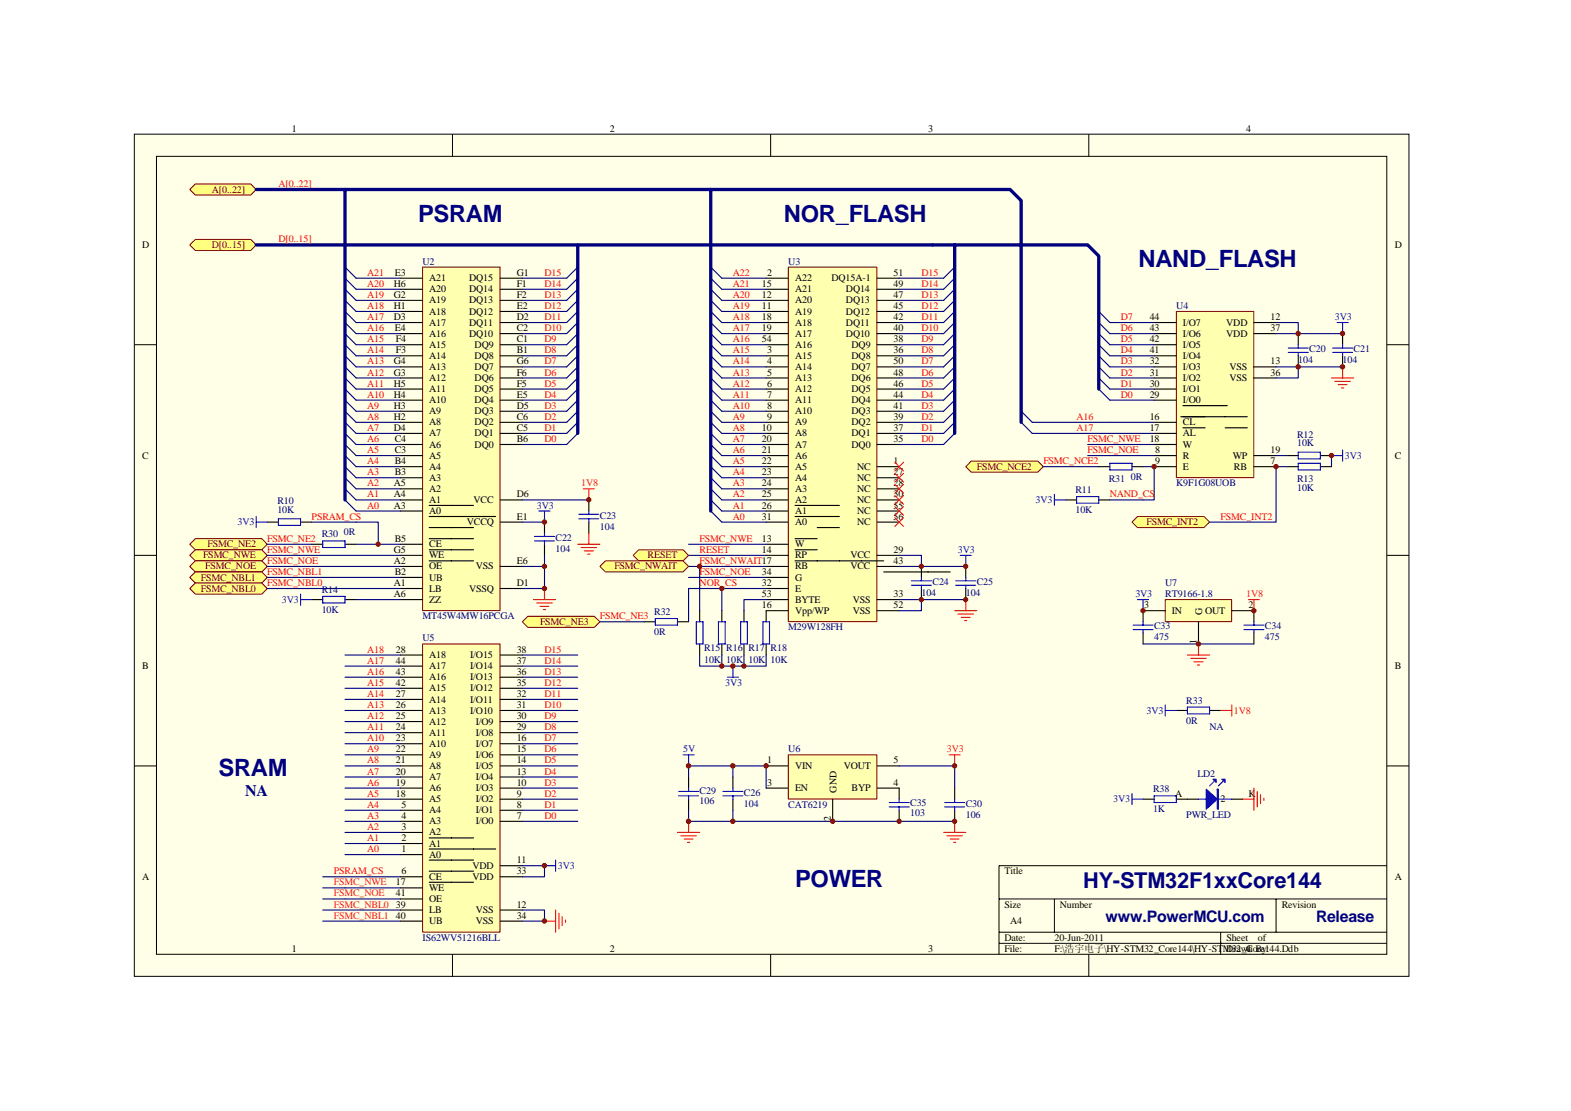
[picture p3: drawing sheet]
<svg xmlns="http://www.w3.org/2000/svg" width="297mm" height="210mm" viewBox="0 0 297 210" stroke-linecap="round" stroke-linejoin="round" font-family="sans-serif">
<path d="M25.4 25.4h241v159.1h-241z" fill="#ffffe8"/>
<g fill="none" stroke="#000" stroke-width=".19">
<path d="M25.4 25.4h241v159.1h-241zM29.6 29.5h232.6v150.9h-232.6zM85.6 25.4v4.1M145.7 25.4v4.1M205.9 25.4v4.1M25.4 65.2h4.2M262.2 65.2h4.2M25.4 105h4.2M262.2 105h4.2M25.4 144.8h4.2M262.2 144.8h4.2M188.9 169.9h73.3"/>
<path d="M188.9 176.2h73.3M188.9 178.3h73.3M199.4 169.9v6.3M230.8 176.2v4.2M241.3 169.9v6.3M262.2 163.6h-73.3v16.8M85.6 180.4v4.2M145.7 180.4v4.2M205.9 180.4v4.2"/>
</g>
<path d="M79.9 50.5h14.6v64.9h-14.6z" fill="#ffffb0"/>
<path d="M79.9 50.5h14.6v64.9h-14.6z" fill="none" stroke="#800000" stroke-width=".19"/>
<g fill="none" stroke="#000" stroke-width=".21">
<path d="M75.7 58.9h4.2M75.7 56.8h4.2M75.7 54.7h4.2M75.7 52.6h4.2M94.6 58.9h4.2M94.6 56.8h4.2M94.6 54.7h4.2M94.6 52.6h4.2M75.7 79.8h4.2M75.7 77.7h4.2M75.7 75.6h4.2M75.7 73.5h4.2"/>
<path d="M75.7 71.4h4.2M75.7 69.3h4.2M75.7 67.2h4.2M75.7 65.2h4.2M75.7 63.1h4.2M75.7 61h4.2M94.6 79.8h4.2M94.6 77.7h4.2M94.6 75.6h4.2M94.6 73.5h4.2M94.6 71.4h4.2M94.6 69.3h4.2"/>
<path d="M94.6 67.2h4.2M94.6 65.2h4.2M94.6 63.1h4.2M94.6 61h4.2M75.7 96.6h4.2M75.7 94.5h4.2M75.7 92.4h4.2M75.7 90.3h4.2M75.7 88.2h4.2M75.7 86.1h4.2M75.7 84h4.2M75.7 81.9h4.2"/>
<path d="M81.1 95.5h8.4M81.1 97.6h12.6M81.1 99.7h8.4M94.6 94.5h4.2M94.6 84h4.2M94.6 81.9h4.2M94.6 98.7h4.2M75.7 107.1h4.2M75.7 111.2h4.2M75.7 102.9h4.2M75.7 105h4.2M75.7 109.1h4.2"/>
<path d="M75.7 113.3h4.2M81.1 103.9h8.4M81.1 101.8h8.4M81.1 106h8.4M94.6 107.1h4.2M94.6 111.2h4.2"/>
</g>
<g fill="none" stroke="#000080" stroke-width=".21">
<path d="M67.3 52.6h8.4M67.3 54.7h8.4M67.3 56.8h8.4M67.3 58.9h8.4M98.8 52.6h8.3M98.8 54.7h8.3M98.8 56.8h8.3M98.8 58.9h8.3M67.3 61h8.4M67.3 63.1h8.4M67.3 65.2h8.4M67.3 67.2h8.4"/>
<path d="M67.3 69.3h8.4M67.3 71.4h8.4M67.3 73.5h8.4M67.3 75.6h8.4M67.3 77.7h8.4M67.3 79.8h8.4M98.8 61h8.3M98.8 63.1h8.3M98.8 65.2h8.3M98.8 67.2h8.3M98.8 69.3h8.3M98.8 71.4h8.3"/>
<path d="M98.8 73.5h8.3M98.8 75.6h8.3M98.8 77.7h8.3M98.8 79.8h8.3M67.3 81.9h8.4M67.3 84h8.4M67.3 86.1h8.4M67.3 88.2h8.4M67.3 90.3h8.4M67.3 92.4h8.4M67.3 94.5h8.4M67.3 96.6h8.4"/>
<path d="M98.8 81.9h8.3M98.8 84h8.3"/>
</g>
<path d="M149.1 50.5h16.7v67h-16.7z" fill="#ffffb0"/>
<path d="M149.1 50.5h16.7v67h-16.7z" fill="none" stroke="#800000" stroke-width=".19"/>
<g fill="none" stroke="#000" stroke-width=".21">
<path d="M144.9 58.9h4.2M144.9 56.8h4.2M144.9 54.7h4.2M144.9 52.6h4.2M165.8 58.9h4.2M165.8 56.8h4.2M165.8 54.7h4.2M165.8 52.6h4.2M144.9 79.8h4.2M144.9 77.7h4.2M144.9 75.6h4.2M144.9 73.5h4.2"/>
<path d="M144.9 71.4h4.2M144.9 69.3h4.2M144.9 67.2h4.2M144.9 65.2h4.2M144.9 63.1h4.2M144.9 61h4.2M165.8 79.8h4.2M165.8 77.7h4.2M165.8 75.6h4.2M165.8 73.5h4.2M165.8 71.4h4.2M165.8 69.3h4.2"/>
<path d="M165.8 67.2h4.2M165.8 65.2h4.2M165.8 63.1h4.2M165.8 61h4.2M144.9 98.7h4.2M144.9 96.6h4.2M144.9 94.5h4.2M144.9 92.4h4.2M144.9 90.3h4.2M144.9 88.2h4.2M144.9 86.1h4.2M144.9 84h4.2"/>
<path d="M144.9 81.9h4.2M150.3 95.5h8.4M150.3 97.6h8.4M154.5 99.7h4.2M165.8 98.7h4.2M165.8 96.6h4.2M165.8 94.5h4.2M165.8 92.4h4.2M165.8 90.3h4.2M165.8 88.2h4.2M165.8 84h4.2M165.8 81.9h4.2"/>
<path d="M144.9 102.9h4.2M144.9 105h4.2M144.9 107.1h4.2M144.9 109.1h4.2M144.9 111.2h4.2M144.9 113.3h4.2M144.9 115.4h4.2M150.3 101.8h4.2M150.3 103.9h4.2M150.3 106h16.8M165.8 105h4.2M165.8 107.1h4.2"/>
<path d="M165.8 113.3h4.2M165.8 115.4h4.2M167.1 108.1h12.6"/>
</g>
<path d="M222.4 58.9h14.7v31.4h-14.7z" fill="#ffffb0"/>
<path d="M222.4 58.9h14.7v31.4h-14.7z" fill="none" stroke="#800000" stroke-width=".19"/>
<g fill="none" stroke="#000" stroke-width=".21">
<path d="M218.2 61h4.2M218.2 63.1h4.2M218.2 65.2h4.2M218.2 67.2h4.2M218.2 69.3h4.2M218.2 71.4h4.2M218.2 73.5h4.2M218.2 75.6h4.2M218.2 79.8h4.2M223.3 78.8h12.5M223.7 76.7h8.3M237.1 61h4.2"/>
<path d="M237.1 63.1h4.2M237.1 69.3h4.2M237.1 71.4h4.2M218.2 81.9h4.2M218.2 84h4.2M218.2 86.1h4.2M218.2 88.2h4.2M223.7 80.9h4.2M231.6 80.9h4.2M237.1 86.1h4.2M237.1 88.2h4.2"/>
</g>
<g fill="none" stroke="#000080" stroke-width=".21">
<path d="M136.5 52.6h8.4M136.5 54.7h8.4M136.5 56.8h8.4M136.5 58.9h8.4M170 52.6h8.4M170 54.7h8.4M170 56.8h8.4M170 58.9h8.4M136.5 61h8.4M136.5 63.1h8.4M136.5 65.2h8.4M136.5 67.2h8.4"/>
<path d="M136.5 69.3h8.4M136.5 71.4h8.4M136.5 73.5h8.4M136.5 75.6h8.4M136.5 77.7h8.4M136.5 79.8h8.4M170 61h8.4M170 63.1h8.4M170 65.2h8.4M170 67.2h8.4M170 69.3h8.4M170 71.4h8.4"/>
<path d="M170 73.5h8.4M170 75.6h8.4M170 77.7h8.4M170 79.8h8.4M209.8 61h8.4M209.8 63.1h8.4M209.8 65.2h8.4M209.8 67.2h8.4M209.8 69.3h8.4M209.8 71.4h8.4M209.8 73.5h8.4M209.8 75.6h8.4"/>
<path d="M209.8 79.8h8.4M136.5 81.9h8.4M136.5 84h8.4M136.5 86.1h8.4M136.5 88.2h8.4M136.5 90.3h8.4M136.5 92.4h8.4M136.5 94.5h8.4M136.5 96.6h8.4M136.5 98.7h8.4M170 81.9h8.4M170 84h8.4"/>
<path d="M209.8 81.9h8.4M67.3 102.9h8.4"/>
</g>
<path d="M220.3 113.3h12.6v4.2h-12.6z" fill="#ffffb0"/>
<path d="M220.3 113.3h12.6v4.2h-12.6z" fill="none" stroke="#800000" stroke-width=".19"/>
<g fill="none" stroke="#000" stroke-width=".21">
<path d="M245.5 63.1v2.1M245.5 67.2v2.1M253.8 63.1v2.1M253.8 67.2v2.1M50.5 98.7h2.1M56.8 98.7h2.1M103 98.7v2.1M111.3 94.5v2.1M111.3 98.7v2.1M58.9 102.9h2.1M58.9 113.3h2.1M65.2 102.9h2.1"/>
<path d="M65.2 113.3h2.1M103 102.9v2.1M174.2 107.1v2M174.2 111.2v2.1M182.6 107.1v2M182.6 111.2v2.1M216.1 119.6v2.1M220.3 115.4h-4.2v2.1M226.6 117.5v4.2M232.9 115.4h4.2v2.1M237.1 119.6v2.1"/>
</g>
<g fill="none" stroke="#00f" stroke-width=".21">
<path d="M243.6 66.6h3.8M243.6 65.8h3.8M245.5 65.2v.6M245.5 66.6v.6M252 66.6h3.7M252 65.8h3.7M252.8 61h2.1M253.8 61v2.1M253.8 65.2v.6M253.8 66.6v.6M48.4 97.6v2.1M48.4 98.7h2.1"/>
<path d="M52.6 98h4.2v1.3h-4.2zM101.9 96.6h2.1M103 96.6v2.1M109.4 98h3.8M109.4 97.2h3.8M111.3 96.6v.6M111.3 98v.7M56.8 113.3h2.1M56.8 112.3v2.1M61 102.2h4.2v1.3h-4.2zM61 112.7h4.2v1.3h-4.2zM101.1 102.2h3.7"/>
<path d="M101.1 101.4h3.7M103 100.8v.6M103 102.2v.7M172.3 110.6h3.8M172.3 109.8h3.8M174.2 109.1v.7M174.2 110.6v.6M180.7 110.6h3.8M180.7 109.8h3.8M181.5 105h2.1M182.6 105v2.1M182.6 109.1v.7"/>
<path d="M182.6 110.6v.6M214.2 119h3.8M214.2 118.2h3.8M215.1 113.3h2.1M216.1 113.3v2.1M216.1 117.5v.7M216.1 119v.6M235.2 119h3.8M235.2 118.2h3.8M237.1 117.5v.7M237.1 119v.6"/>
</g>
<g fill="none" stroke="#000080" stroke-width=".21">
<path d="M241.3 61h4.2v2.1M241.3 63.1h12.5M241.3 69.3h12.5M245.5 69.3v2.1h-4.2M67.3 98.7h4.2v4.2M98.8 98.7h4.2M98.8 94.5h12.5M98.8 107.1h4.2v4.1h-4.2M103 105v2.1M170 105h4.2v2.1M170 107.1h12.6M170 113.3h12.6"/>
<path d="M174.2 113.3v2.1h-4.2M216.1 121.7h21"/>
</g>
<g fill="none" stroke="#f00" stroke-width=".21">
<path d="M251.8 71.4h4.1M252.4 72.1h2.9M253 72.7h1.7M253.6 73.3h.5M253.8 69.3v2.1M100.9 113.3h4.1M101.5 114h2.9M102.1 114.6h1.7M102.7 115.2h.5M103 111.2v2.1M109.2 102.9h4.2M109.9 103.5h2.9"/>
<path d="M110.5 104.1h1.7M111.1 104.8h.4M111.3 100.8v2.1M180.5 115.4h4.2M181.1 116.1h3M181.8 116.7h1.6M182.4 117.3h.4M182.6 113.3v2.1M224.5 123.8h4.2M225.1 124.4h3M225.8 125.1h1.7M226.4 125.7h.4"/>
<path d="M226.6 121.7v2.1"/>
</g>
<path d="M110.3 92.4h2.1M111.3 92.4v2.1M236 113.3h2.1M237.1 113.3v2.1" fill="none" stroke="#ee0e22" stroke-width=".21"/>
<path d="M169.2 87.4l1.7 1.6M169.2 89.5l1.7 1.6M169.2 91.5l1.7 1.7M169.2 93.6l1.7 1.7M169.2 95.7l1.7 1.7M169.2 97.8l1.7 1.7M170.9 87.4l-1.7 1.6M170.9 89.5l-1.7 1.6M170.9 91.5l-1.7 1.7M170.9 93.6l-1.7 1.7M170.9 95.7l-1.7 1.7M170.9 97.8l-1.7 1.7" fill="none" stroke="#f00" stroke-width=".19"/>
<g fill="#ffff80" stroke="#800000" stroke-width=".19">
<path d="M35.9 102.9l1-1.1h12.6l1 1.1-1 1h-12.6z" fill-rule="evenodd"/>
<path d="M35.9 105l1-1.1h12.6l1 1.1-1 1h-12.6z" fill-rule="evenodd"/>
<path d="M35.9 107.1l1-1.1h12.6l1 1.1-1 1h-12.6z" fill-rule="evenodd"/>
<path d="M35.9 109.1l1-1h12.6l1 1-1 1.1h-12.6z" fill-rule="evenodd"/>
<path d="M35.9 111.2l1-1h12.6l1 1-1 1.1h-12.6z" fill-rule="evenodd"/>
</g>
<g fill="none" stroke="#000080" stroke-width=".21">
<path d="M50.5 105h25.2M50.5 107.1h25.2M50.5 109.1h25.2M50.5 111.2h25.2M50.5 102.9h8.4M67.3 113.3h8.4M130.2 105h14.7M130.2 107.1h14.7M130.2 109.1h14.7M130.2 111.2h14.7M130.2 102.9h14.7M132.3 107.1v8.3"/>
<path d="M136.5 111.2v4.2M144.9 113.3h-4.2v2.1"/>
</g>
<path d="M132.3 115.4v2.1M136.5 115.4v2.1M140.7 115.4v2.1M144.9 115.4v2.1M132.3 121.7v2.1M136.5 121.7v2.1M140.7 121.7v2.1M144.9 121.7v2.1" fill="none" stroke="#000" stroke-width=".21"/>
<path d="M131.7 117.5h1.2v4.2h-1.2zM135.8 117.5h1.3v4.2h-1.3zM140 117.5h1.3v4.2h-1.3zM144.2 117.5h1.3v4.2h-1.3z" fill="none" stroke="#00f" stroke-width=".21"/>
<path d="M119.7 105l1.1-1.1h8.4l1 1.1-1 1h-8.4z" fill-rule="evenodd" fill="#ffff80" stroke="#800000" stroke-width=".19"/>
<path d="M121.8 117.5h2.1M128.1 117.5h2.1" fill="none" stroke="#000" stroke-width=".21"/>
<path d="M123.9 116.9h4.2v1.3h-4.2z" fill="none" stroke="#00f" stroke-width=".21"/>
<path d="M98.8 117.5l1-1h12.6l1 1-1 1.1h-12.6z" fill-rule="evenodd" fill="#ffff80" stroke="#800000" stroke-width=".19"/>
<path d="M113.4 117.5h8.4" fill="none" stroke="#000080" stroke-width=".21"/>
<path d="M114.5 106h14.7l1 1.1-1 1h-14.7l-1.1-1z" fill-rule="evenodd" fill="#ffff80" stroke="#800000" stroke-width=".19"/>
<path d="M205.7 84h12.5M205.7 86.1h12.5M216.1 88.2h2.1v6.3h-2.1M132.3 123.8v2.1h12.6v-2.1M136.5 123.8v2.1M140.7 123.8v2.1" fill="none" stroke="#000080" stroke-width=".21"/>
<path d="M203.6 93.9h4.1v1.2h-4.1zM209.8 87.6h4.2v1.2h-4.2zM137.5 128h2.1M138.6 125.9v2.1" fill="none" stroke="#00f" stroke-width=".21"/>
<path d="M201.5 94.5h2.1M207.7 88.2h2.1M207.7 94.5h2.1M214 88.2h2.1" fill="none" stroke="#000" stroke-width=".21"/>
<path d="M183.6 87.1h12.6l1.1 1.1-1.1 1h-12.6l-1-1z" fill-rule="evenodd" fill="#ffff80" stroke="#800000" stroke-width=".19"/>
<path d="M197.3 88.2h10.4M209.8 94.5h6.3M241.3 86.1h2.1" fill="none" stroke="#000080" stroke-width=".21"/>
<path d="M199.4 93.4v2.1M199.4 94.5h2.1M245.5 85.5h4.2v1.2h-4.2zM251.8 86.1h2M253.8 85v2.1" fill="none" stroke="#00f" stroke-width=".21"/>
<path d="M243.4 86.1h2.1M249.7 86.1h2.1" fill="none" stroke="#000" stroke-width=".21"/>
<path d="M215.1 97.6h12.5l1.1 1.1-1.1 1h-12.5l-1.1-1z" fill-rule="evenodd" fill="#ffff80" stroke="#800000" stroke-width=".19"/>
<path d="M243.4 88.2h2.1M249.7 88.2h2.1" fill="none" stroke="#000" stroke-width=".21"/>
<path d="M245.5 87.6h4.2v1.2h-4.2z" fill="none" stroke="#00f" stroke-width=".21"/>
<g fill="none" stroke="#000080" stroke-width=".21">
<path d="M65.2 50.5l2.1 2.1M65.2 52.6l2.1 2.1M65.2 54.7l2.1 2.1M65.2 56.8l2.1 2.1M65.2 58.9l2.1 2.1M109.2 50.5l-2.1 2.1M109.2 52.6l-2.1 2.1M109.2 54.7l-2.1 2.1M109.2 56.8l-2.1 2.1M109.2 58.9l-2.1 2.1M134.4 50.5l2.1 2.1M134.4 52.6l2.1 2.1"/>
<path d="M134.4 54.7l2.1 2.1M134.4 56.8l2.1 2.1M134.4 58.9l2.1 2.1M180.5 50.5l-2.1 2.1M180.5 52.6l-2.1 2.1M180.5 54.7l-2.1 2.1M180.5 56.8l-2.1 2.1M180.5 58.9l-2.1 2.1M207.7 58.9l2.1 2.1M65.2 61l2.1 2.1M65.2 63.1l2.1 2.1M65.2 65.2l2.1 2"/>
<path d="M65.2 67.2l2.1 2.1M65.2 69.3l2.1 2.1M65.2 71.4l2.1 2.1M65.2 73.5l2.1 2.1M65.2 75.6l2.1 2.1M65.2 77.7l2.1 2.1M65.2 79.8l2.1 2.1M109.2 61l-2.1 2.1M109.2 63.1l-2.1 2.1M109.2 65.2l-2.1 2M109.2 67.2l-2.1 2.1M109.2 69.3l-2.1 2.1"/>
<path d="M109.2 71.4l-2.1 2.1M109.2 73.5l-2.1 2.1M109.2 75.6l-2.1 2.1M109.2 77.7l-2.1 2.1M109.2 79.8l-2.1 2.1M134.4 61l2.1 2.1M134.4 63.1l2.1 2.1M134.4 65.2l2.1 2M134.4 67.2l2.1 2.1M134.4 69.3l2.1 2.1M134.4 71.4l2.1 2.1M134.4 73.5l2.1 2.1"/>
<path d="M134.4 75.6l2.1 2.1M134.4 77.7l2.1 2.1M134.4 79.8l2.1 2.1M180.5 61l-2.1 2.1M180.5 63.1l-2.1 2.1M180.5 65.2l-2.1 2M180.5 67.2l-2.1 2.1M180.5 69.3l-2.1 2.1M180.5 71.4l-2.1 2.1M180.5 73.5l-2.1 2.1M180.5 75.6l-2.1 2.1M180.5 77.7l-2.1 2.1"/>
<path d="M180.5 79.8l-2.1 2.1M193.1 77.7l2.1 2.1M193.1 79.8l2.1 2.1M207.7 61l2.1 2.1M207.7 63.1l2.1 2.1M207.7 65.2l2.1 2M207.7 67.2l2.1 2.1M207.7 69.3l2.1 2.1M207.7 71.4l2.1 2.1M207.7 73.5l2.1 2.1M65.2 81.9l2.1 2.1M65.2 84l2.1 2.1"/>
<path d="M65.2 86.1l2.1 2.1M65.2 88.2l2.1 2.1M65.2 90.3l2.1 2.1M65.2 92.4l2.1 2.1M65.2 94.5l2.1 2.1M109.2 81.9l-2.1 2.1M134.4 81.9l2.1 2.1M134.4 84l2.1 2.1M134.4 86.1l2.1 2.1M134.4 88.2l2.1 2.1M134.4 90.3l2.1 2.1M134.4 92.4l2.1 2.1"/>
<path d="M134.4 94.5l2.1 2.1M134.4 96.6l2.1 2.1M180.5 81.9l-2.1 2.1M243.4 88.2h-2.1v10.5h-12.6M251.8 86.1v2.1"/>
</g>
<g fill="#ffff80" stroke="#800000" stroke-width=".19">
<path d="M35.9 35.8l1-1h10.5l1 1-1 1.1h-10.5z" fill-rule="evenodd"/>
<path d="M35.9 46.3l1-1h10.5l1 1-1 1h-10.5z" fill-rule="evenodd"/>
</g>
<path d="M48.4 35.8h86v60.8M65.2 35.8v58.7M134.4 35.8h56.6l2.1 2.1v41.9M48.4 46.3h157.3l2 2.1v25.1M109.2 46.3v35.6M180.5 46.3v35.6" fill="none" stroke="#000080" stroke-width=".63"/>
<path d="M195.2 79.8h14.6M58.9 98.7h8.4M195.2 81.9h14.6" fill="none" stroke="#000080" stroke-width=".21"/>
<path d="M222.4 134.3h2.1M228.7 134.3h2.1" fill="none" stroke="#000" stroke-width=".21"/>
<path d="M220.3 133.2v2.1M220.3 134.3h2.1M224.5 133.6h4.2v1.3h-4.2z" fill="none" stroke="#00f" stroke-width=".21"/>
<path d="M230.8 134.3h2.1M232.9 133.2v2.1" fill="none" stroke="#ee0e22" stroke-width=".21"/>
<g fill="#800000" stroke="#800000" stroke-width=".19">
<circle cx="102.9" cy="111.2" r=".41"/>
<circle cx="102.9" cy="107" r=".41"/>
<circle cx="71.5" cy="102.8" r=".4"/>
<circle cx="136.5" cy="111.2" r=".41"/>
<circle cx="132.3" cy="107" r=".41"/>
<circle cx="140.7" cy="125.9" r=".42"/>
<circle cx="136.5" cy="125.9" r=".42"/>
<circle cx="138.6" cy="125.9" r=".42"/>
</g>
<path d="M79.9 121.7h14.6v54.5h-14.6z" fill="#ffffb0"/>
<path d="M79.9 121.7h14.6v54.5h-14.6z" fill="none" stroke="#800000" stroke-width=".19"/>
<g fill="none" stroke="#000" stroke-width=".21">
<path d="M75.7 138.5h4.2M75.7 136.4h4.2M75.7 134.3h4.2M75.7 132.2h4.2M75.7 130.1h4.2M75.7 128h4.2M75.7 125.9h4.2M75.7 123.8h4.2M94.6 138.5h4.2M94.6 136.4h4.2M94.6 134.3h4.2M94.6 132.2h4.2"/>
<path d="M94.6 130.1h4.2M94.6 128h4.2M94.6 125.9h4.2M94.6 123.8h4.2M75.7 159.4h4.2M75.7 157.3h4.2M75.7 155.2h4.2M75.7 153.1h4.2M75.7 151h4.2M75.7 148.9h4.2M75.7 146.9h4.2M75.7 144.8h4.2"/>
<path d="M75.7 142.7h4.2M75.7 140.6h4.2M81.1 158.4h8.4M94.6 155.2h4.2M94.6 153.1h4.2M94.6 151h4.2M94.6 148.9h4.2M94.6 146.9h4.2M94.6 144.8h4.2M94.6 142.7h4.2M94.6 140.6h4.2M75.7 161.5h4.2"/>
<path d="M75.7 165.7h4.2M75.7 167.8h4.2M75.7 169.9h4.2M75.7 172h4.2M75.7 174.1h4.2M81.1 160.5h12.6M81.1 162.6h8.4M81.1 164.7h8.4M81.1 166.8h8.4M94.6 165.7h4.2M94.6 172h4.2M94.6 174.1h4.2"/>
<path d="M94.6 163.6h4.2"/>
</g>
<g fill="none" stroke="#000080" stroke-width=".21">
<path d="M130.2 111.2v6.3M65.2 123.8h10.5M65.2 125.9h10.5M65.2 128h10.5M65.2 130.1h10.5M65.2 132.2h10.5M65.2 134.3h10.5M65.2 136.4h10.5M65.2 138.5h10.5M98.8 123.8h10.4M98.8 125.9h10.4M98.8 128h10.4"/>
<path d="M98.8 130.1h10.4M98.8 132.2h10.4M98.8 134.3h10.4M98.8 136.4h10.4M98.8 138.5h10.4M65.2 140.6h10.5M65.2 142.7h10.5M65.2 144.8h10.5M65.2 146.9h10.5M65.2 148.9h10.5M65.2 151h10.5M65.2 153.1h10.5"/>
<path d="M65.2 155.2h10.5M65.2 157.3h10.5M65.2 159.4h10.5M98.8 140.6h10.4M98.8 142.7h10.4M98.8 144.8h10.4M98.8 146.9h10.4M98.8 148.9h10.4M98.8 151h10.4M98.8 153.1h10.4M98.8 155.2h10.4M61 167.8h14.7"/>
<path d="M61 169.9h14.7M61 172h14.7M61 174.1h14.7M61 165.7h14.7M65.2 161.5h10.5M98.8 172h4.2v2.1h-4.2M98.8 163.6h4.2v2.1h-4.2"/>
</g>
<path d="M103 163.6h2M105 162.6v2.1" fill="none" stroke="#00f" stroke-width=".21"/>
<path d="M103 174.1h2M105 172v4.2M105.7 172.6v3M106.3 173.2v1.7M106.9 173.9v.4" fill="none" stroke="#f00" stroke-width=".21"/>
<path d="M149.1 142.7h16.7v8.3h-16.7z" fill="#ffffb0"/>
<path d="M149.1 142.7h16.7v8.3h-16.7z" fill="none" stroke="#800000" stroke-width=".19"/>
<g fill="none" stroke="#000" stroke-width=".21">
<path d="M130.2 146.9v2M130.2 151v2.1M138.6 146.9v2M138.6 151v2.1M144.9 144.8h4.2M144.9 148.9h4.2M157.4 151v4.2M165.8 144.8h4.2M165.8 148.9h4.2v2.1M170 153.1v2.1M180.5 148.9v2.1M180.5 153.1v2.1"/>
<path d="M216.1 151h2.1M222.4 151h4.2M232.9 151h2.1"/>
</g>
<g fill="none" stroke="#00f" stroke-width=".21">
<path d="M128.3 150.4h3.8M128.3 149.6h3.8M129.2 142.7h2.1M130.2 142.7v2.1M130.2 148.9v.7M130.2 150.4v.6M136.7 150.4h3.8M136.7 149.6h3.8M138.6 148.9v.7M138.6 150.4v.6M168.1 152.5h3.8M168.1 151.7h3.8"/>
<path d="M170 151v.7M170 152.5v.6M178.6 152.5h3.8M178.6 151.7h3.8M180.5 151v.7M180.5 152.5v.6M214 150v2.1M214 151h2.1M218.2 150.4h4.2v1.3h-4.2zM226.6 151h6.3M229.5 147.7l-.8 .8M231.2 147.7l-.8 .8"/>
</g>
<path d="M130.2 146.9v-2.1h14.7v4.1M130.2 153.1v2.1h50.3M138.6 144.8v2.1M138.6 153.1v2.1M170 144.8h10.5v4.1" fill="none" stroke="#000080" stroke-width=".21"/>
<path d="M179.4 142.7h2.1M180.5 142.7v2.1" fill="none" stroke="#ee0e22" stroke-width=".21"/>
<g fill="none" stroke="#f00" stroke-width=".21">
<path d="M128.1 157.3h4.2M128.7 158h3M129.4 158.6h1.6M130 159.2h.4M130.2 155.2v2.1M178.4 157.3h4.2M179 158h3M179.7 158.6h1.6M180.3 159.2h.4M180.5 155.2v2.1M235 151h2.1M237.1 148.9v4.2"/>
<path d="M237.7 149.6v2.9M238.3 150.2v1.7M239 150.8v.5"/>
</g>
<g fill="#00f" stroke="#00f" stroke-width=".21">
<path d="M228.1 149.2l2.1 1.8-2.1 1.9z"/>
<path d="M231 147.3h.6v.6z"/>
<path d="M229.3 147.3h.7v.6z"/>
<path d="M230.2 149.2h.2v3.7h-.2z" fill-rule="evenodd"/>
</g>
<g fill="#800000" stroke="#800000" stroke-width=".19">
<circle cx="102.9" cy="163.6" r=".42"/>
<circle cx="102.9" cy="174.1" r=".41"/>
<circle cx="130.2" cy="144.7" r=".42"/>
<circle cx="130.2" cy="155.2" r=".42"/>
<circle cx="138.6" cy="155.2" r=".42"/>
<circle cx="138.6" cy="144.7" r=".42"/>
<circle cx="180.5" cy="144.7" r=".41"/>
<circle cx="226.6" cy="121.7" r=".41"/>
<circle cx="216.1" cy="115.4" r=".41"/>
<circle cx="237.1" cy="115.4" r=".41"/>
<circle cx="102.9" cy="98.7" r=".41"/>
<circle cx="111.3" cy="94.5" r=".41"/>
<circle cx="144.8" cy="144.7" r=".42"/>
<circle cx="157.4" cy="155.2" r=".41"/>
<circle cx="170" cy="155.2" r=".41"/>
<circle cx="180.5" cy="155.2" r=".41"/>
<circle cx="174.2" cy="107" r=".4"/>
<circle cx="174.2" cy="113.3" r=".4"/>
<circle cx="182.6" cy="107" r=".4"/>
<circle cx="182.6" cy="113.3" r=".4"/>
<circle cx="253.8" cy="63" r=".42"/>
<circle cx="253.8" cy="69.3" r=".42"/>
<circle cx="245.5" cy="63" r=".42"/>
<circle cx="245.5" cy="69.3" r=".42"/>
<circle cx="251.7" cy="86.1" r=".42"/>
<circle cx="218.2" cy="88.2" r=".42"/>
<circle cx="241.3" cy="88.2" r=".42"/>
</g>
<g font-size="4.5" fill="#000080">
<text x="79.1" y="42">PSRAM</text>
<text x="148.2" y="42">NOR_FLASH</text>
<text x="215.3" y="50.4">NAND_FLASH</text>
<text x="41.3" y="146.7">SRAM</text>
<text x="150.3" y="167.7">POWER</text>
</g>
<text font-size="4.1" fill="#000080" x="204.8" y="167.8">HY-STM32F1xxCore144</text>
<g font-size="3" fill="#000080">
<text x="46.4" y="150.4">NA</text>
<text x="209" y="174.3">www.PowerMCU.com</text>
<text x="248.8" y="174.3">Release</text>
</g>
<g font-size="1.9">
<text x="55.2" y="24.9">1</text>
<text x="115.3" y="24.9">2</text>
<text x="175.5" y="24.9">3</text>
<text x="235.6" y="24.9">4</text>
<text x="26.9" y="46.9">D</text>
<text x="263.7" y="46.9">D</text>
<text x="74.7" y="52.1">E3</text>
<text x="81.1" y="53.2">A21</text>
<text x="88.7" y="53.2">DQ15</text>
<text x="97.7" y="52.1">G1</text>
<text x="145.1" y="52.1">2</text>
<text x="150.3" y="53.2">A22</text>
<text x="157.2" y="53.2">DQ15A-1</text>
<text x="169" y="52.1">51</text>
<text x="74.4" y="58.4">H1</text>
<text x="74.4" y="56.3">G2</text>
<text x="74.4" y="54.2">H6</text>
<text x="81.1" y="59.5">A18</text>
<text x="81.1" y="57.4">A19</text>
<text x="81.1" y="55.3">A20</text>
<text x="88.7" y="59.5">DQ12</text>
<text x="88.7" y="57.4">DQ13</text>
<text x="88.7" y="55.3">DQ14</text>
<text x="97.7" y="58.4">E2</text>
<text x="97.7" y="56.3">F2</text>
<text x="97.7" y="54.2">F1</text>
<text x="144" y="58.4">11</text>
<text x="144" y="56.3">12</text>
<text x="144" y="54.2">15</text>
<text x="150.3" y="59.5">A19</text>
<text x="150.3" y="57.4">A20</text>
<text x="150.3" y="55.3">A21</text>
<text x="160" y="59.5">DQ12</text>
<text x="160" y="57.4">DQ13</text>
<text x="160" y="55.3">DQ14</text>
<text x="169" y="58.4">45</text>
<text x="169" y="56.3">47</text>
<text x="169" y="54.2">49</text>
<text x="74.4" y="60.5">D3</text>
<text x="74.7" y="62.6">E4</text>
<text x="74.9" y="64.7">F4</text>
<text x="81.1" y="65.7">A15</text>
<text x="81.1" y="63.6">A16</text>
<text x="81.1" y="61.6">A17</text>
<text x="88.7" y="63.6">DQ10</text>
<text x="88.7" y="61.6">DQ11</text>
<text x="89.7" y="65.7">DQ9</text>
<text x="97.7" y="64.7">C1</text>
<text x="97.7" y="62.6">C2</text>
<text x="97.7" y="60.5">D2</text>
<text x="144" y="64.7">54</text>
<text x="144" y="62.6">19</text>
<text x="144" y="60.5">18</text>
<text x="150.3" y="65.7">A16</text>
<text x="150.3" y="63.6">A17</text>
<text x="150.3" y="61.6">A18</text>
<text x="160" y="63.6">DQ10</text>
<text x="160" y="61.6">DQ11</text>
<text x="161" y="65.7">DQ9</text>
<text x="169" y="62.6">40</text>
<text x="169" y="60.5">42</text>
<text x="169" y="64.7">38</text>
<text x="217.4" y="60.5">44</text>
<text x="217.4" y="62.6">43</text>
<text x="217.4" y="64.7">42</text>
<text x="223.7" y="61.6">I/O7</text>
<text x="223.7" y="63.6">I/O6</text>
<text x="223.7" y="65.7">I/O5</text>
<text x="231.9" y="61.6">VDD</text>
<text x="231.9" y="63.6">VDD</text>
<text x="240.2" y="60.5">12</text>
<text x="240.2" y="62.6">37</text>
<text x="74.4" y="71">G3</text>
<text x="74.4" y="68.9">G4</text>
<text x="74.9" y="66.8">F3</text>
<text x="81.1" y="69.9">A13</text>
<text x="81.1" y="67.8">A14</text>
<text x="89.7" y="69.9">DQ7</text>
<text x="89.7" y="67.8">DQ8</text>
<text x="97.7" y="71">F6</text>
<text x="97.7" y="68.9">G6</text>
<text x="97.7" y="66.8">B1</text>
<text x="145.1" y="71">5</text>
<text x="145.1" y="68.9">4</text>
<text x="145.1" y="66.8">3</text>
<text x="150.3" y="69.9">A14</text>
<text x="150.3" y="67.8">A15</text>
<text x="161" y="69.9">DQ7</text>
<text x="161" y="67.8">DQ8</text>
<text x="169" y="71">48</text>
<text x="169" y="68.9">50</text>
<text x="169" y="66.8">36</text>
<text x="217.4" y="66.8">41</text>
<text x="217.4" y="68.9">32</text>
<text x="217.4" y="71">31</text>
<text x="223.7" y="67.8">I/O4</text>
<text x="223.7" y="69.9">I/O3</text>
<text x="232.5" y="69.9">VSS</text>
<text x="240.2" y="68.9">13</text>
<text x="240.2" y="71">36</text>
<text x="74.4" y="77.3">H3</text>
<text x="74.4" y="75.2">H4</text>
<text x="74.4" y="73.1">H5</text>
<text x="81.1" y="76.2">A10</text>
<text x="81.1" y="74.1">A11</text>
<text x="81.1" y="72">A12</text>
<text x="89.7" y="76.2">DQ4</text>
<text x="89.7" y="74.1">DQ5</text>
<text x="89.7" y="72">DQ6</text>
<text x="97.7" y="77.3">D5</text>
<text x="97.7" y="75.2">E5</text>
<text x="97.7" y="73.1">F5</text>
<text x="145.1" y="77.3">8</text>
<text x="145.1" y="75.2">7</text>
<text x="145.1" y="73.1">6</text>
<text x="150.3" y="76.2">A11</text>
<text x="150.3" y="74.1">A12</text>
<text x="150.3" y="72">A13</text>
<text x="161" y="76.2">DQ4</text>
<text x="161" y="74.1">DQ5</text>
<text x="161" y="72">DQ6</text>
<text x="169" y="77.3">41</text>
<text x="169" y="75.2">44</text>
<text x="169" y="73.1">46</text>
<text x="217.4" y="73.1">30</text>
<text x="217.4" y="75.2">29</text>
<text x="223.7" y="72">I/O2</text>
<text x="223.7" y="74.1">I/O1</text>
<text x="223.7" y="76.2">I/O0</text>
<text x="232.5" y="72">VSS</text>
<text x="74.4" y="81.4">D4</text>
<text x="74.4" y="79.4">H2</text>
<text x="74.7" y="83.5">C4</text>
<text x="81.1" y="82.5">A7</text>
<text x="81.1" y="80.4">A8</text>
<text x="81.1" y="78.3">A9</text>
<text x="89.7" y="82.5">DQ1</text>
<text x="89.7" y="80.4">DQ2</text>
<text x="89.7" y="78.3">DQ3</text>
<text x="97.7" y="83.5">B6</text>
<text x="97.7" y="81.4">C5</text>
<text x="97.7" y="79.4">C6</text>
<text x="144" y="83.5">20</text>
<text x="144" y="81.4">10</text>
<text x="145.1" y="79.4">9</text>
<text x="150.3" y="82.5">A8</text>
<text x="150.3" y="80.4">A9</text>
<text x="150.3" y="78.3">A10</text>
<text x="161" y="82.5">DQ1</text>
<text x="161" y="80.4">DQ2</text>
<text x="161" y="78.3">DQ3</text>
<text x="169" y="83.5">35</text>
<text x="169" y="81.4">37</text>
<text x="169" y="79.4">39</text>
<text x="217.4" y="79.4">16</text>
<text x="217.4" y="81.4">17</text>
<text x="217.4" y="83.5">18</text>
<text x="223.7" y="80.4">CL</text>
<text x="223.7" y="82.5">AL</text>
<text x="26.9" y="86.7">C</text>
<text x="74.7" y="89.8">B3</text>
<text x="74.7" y="87.7">B4</text>
<text x="74.7" y="85.6">C3</text>
<text x="81.1" y="88.8">A4</text>
<text x="81.1" y="86.7">A5</text>
<text x="81.1" y="84.6">A6</text>
<text x="89.7" y="84.6">DQ0</text>
<text x="144" y="89.8">23</text>
<text x="144" y="87.7">22</text>
<text x="144" y="85.6">21</text>
<text x="150.3" y="88.8">A5</text>
<text x="150.3" y="86.7">A6</text>
<text x="150.3" y="84.6">A7</text>
<text x="161" y="84.6">DQ0</text>
<text x="162" y="88.8">NC</text>
<text x="169" y="87.7">1</text>
<text x="169" y="89.8">27</text>
<text x="218.4" y="85.6">8</text>
<text x="218.4" y="87.7">9</text>
<text x="223.7" y="84.6">W</text>
<text x="223.7" y="86.7">R</text>
<text x="223.7" y="88.8">E</text>
<text x="233.1" y="86.7">WP</text>
<text x="233.3" y="88.8">RB</text>
<text x="240.2" y="87.7">7</text>
<text x="240.2" y="85.6">19</text>
<text x="263.7" y="86.7">C</text>
<text x="74.4" y="94">A4</text>
<text x="74.4" y="91.9">A5</text>
<text x="81.1" y="95.1">A1</text>
<text x="81.1" y="93">A2</text>
<text x="81.1" y="90.9">A3</text>
<text x="89.5" y="95.1">VCC</text>
<text x="97.7" y="94">D6</text>
<text x="144" y="94">25</text>
<text x="144" y="91.9">24</text>
<text x="150.3" y="95.1">A2</text>
<text x="150.3" y="93">A3</text>
<text x="150.3" y="90.9">A4</text>
<text x="162" y="90.9">NC</text>
<text x="162" y="93">NC</text>
<text x="162" y="95.1">NC</text>
<text x="169" y="91.9">28</text>
<text x="169" y="94">30</text>
<text x="74.4" y="96.1">A3</text>
<text x="81.1" y="97.2">A0</text>
<text x="88.3" y="99.3">VCCQ</text>
<text x="97.7" y="98.2">E1</text>
<text x="144" y="98.2">31</text>
<text x="144" y="96.1">26</text>
<text x="150.3" y="99.3">A0</text>
<text x="150.3" y="97.2">A1</text>
<text x="162" y="97.2">NC</text>
<text x="162" y="99.3">NC</text>
<text x="169" y="96.1">55</text>
<text x="169" y="98.2">56</text>
<text x="74.4" y="104.5">G5</text>
<text x="74.4" y="106.6">A2</text>
<text x="74.7" y="102.4">B5</text>
<text x="81.1" y="103.4">CE</text>
<text x="81.1" y="105.5">WE</text>
<text x="81.1" y="107.6">OE</text>
<text x="90" y="107.6">VSS</text>
<text x="97.7" y="106.6">E6</text>
<text x="144" y="102.4">13</text>
<text x="144" y="104.5">14</text>
<text x="150.3" y="103.4">W</text>
<text x="150.3" y="105.5">RP</text>
<text x="150.3" y="107.6">RB</text>
<text x="160.8" y="105.5">VCC</text>
<text x="160.8" y="107.6">VCC</text>
<text x="169" y="104.5">29</text>
<text x="169" y="106.6">43</text>
<text x="74.4" y="110.8">A1</text>
<text x="74.4" y="112.9">A6</text>
<text x="74.7" y="108.7">B2</text>
<text x="81.1" y="111.8">LB</text>
<text x="81.1" y="109.7">UB</text>
<text x="81.1" y="113.9">ZZ</text>
<text x="88.7" y="111.8">VSSQ</text>
<text x="97.7" y="110.8">D1</text>
<text x="144" y="108.7">34</text>
<text x="144" y="110.8">32</text>
<text x="144" y="112.9">53</text>
<text x="150.3" y="109.7">G</text>
<text x="150.3" y="111.8">E</text>
<text x="150.3" y="113.9">BYTE</text>
<text x="161.2" y="113.9">VSS</text>
<text x="169" y="112.9">33</text>
<text x="144" y="115">16</text>
<text x="150.3" y="116">Vpp/WP</text>
<text x="161.2" y="116">VSS</text>
<text x="169" y="115">52</text>
<text x="216.3" y="115">3</text>
<text x="221.6" y="116">IN</text>
<text x="227.3" y="116.3" transform="rotate(-90 227.3 116.3)">G</text>
<text x="227.9" y="116">OUT</text>
<text x="236" y="115">2</text>
<text x="74.9" y="125.4">44</text>
<text x="74.9" y="123.3">28</text>
<text x="81.1" y="124.4">A18</text>
<text x="88.9" y="124.4">I/O15</text>
<text x="97.7" y="125.4">37</text>
<text x="97.7" y="123.3">38</text>
<text x="226.2" y="121.7" transform="rotate(-90 226.2 121.7)">1</text>
<text x="26.9" y="126.5">B</text>
<text x="74.9" y="131.7">27</text>
<text x="74.9" y="129.6">42</text>
<text x="74.9" y="127.5">43</text>
<text x="81.1" y="130.7">A15</text>
<text x="81.1" y="128.6">A16</text>
<text x="81.1" y="126.5">A17</text>
<text x="88.9" y="130.7">I/O12</text>
<text x="88.9" y="128.6">I/O13</text>
<text x="88.9" y="126.5">I/O14</text>
<text x="97.7" y="131.7">32</text>
<text x="97.7" y="129.6">35</text>
<text x="97.7" y="127.5">36</text>
<text x="263.7" y="126.5">B</text>
<text x="74.9" y="135.9">25</text>
<text x="74.9" y="133.8">26</text>
<text x="81.1" y="137">A12</text>
<text x="81.1" y="134.9">A13</text>
<text x="81.1" y="132.8">A14</text>
<text x="88.9" y="134.9">I/O10</text>
<text x="88.9" y="132.8">I/O11</text>
<text x="90" y="137">I/O9</text>
<text x="97.7" y="135.9">30</text>
<text x="97.7" y="133.8">31</text>
<text x="74.9" y="142.2">22</text>
<text x="74.9" y="140.1">23</text>
<text x="74.9" y="138">24</text>
<text x="81.1" y="143.3">A9</text>
<text x="81.1" y="141.2">A10</text>
<text x="81.1" y="139.1">A11</text>
<text x="90" y="143.3">I/O6</text>
<text x="90" y="141.2">I/O7</text>
<text x="90" y="139.1">I/O8</text>
<text x="97.7" y="142.2">15</text>
<text x="97.7" y="140.1">16</text>
<text x="97.7" y="138">29</text>
<text x="74.9" y="148.5">19</text>
<text x="74.9" y="146.4">20</text>
<text x="74.9" y="144.3">21</text>
<text x="81.1" y="149.5">A6</text>
<text x="81.1" y="147.4">A7</text>
<text x="81.1" y="145.4">A8</text>
<text x="90" y="149.5">I/O3</text>
<text x="90" y="147.4">I/O4</text>
<text x="90" y="145.4">I/O5</text>
<text x="97.7" y="148.5">10</text>
<text x="97.7" y="146.4">13</text>
<text x="97.7" y="144.3">14</text>
<text x="145.1" y="144.3">1</text>
<text x="145.1" y="148.5">3</text>
<text x="150.3" y="145.4">VIN</text>
<text x="150.3" y="149.5">EN</text>
<text x="158.1" y="149.8" transform="rotate(-90 158.1 149.8)">GND</text>
<text x="159.5" y="145.4">VOUT</text>
<text x="161" y="149.5">BYP</text>
<text x="169" y="144.3">5</text>
<text x="169" y="148.5">4</text>
<text x="74.9" y="150.6">18</text>
<text x="75.9" y="154.8">4</text>
<text x="75.9" y="152.7">5</text>
<text x="81.1" y="155.8">A3</text>
<text x="81.1" y="153.7">A4</text>
<text x="81.1" y="151.6">A5</text>
<text x="90" y="155.8">I/O0</text>
<text x="90" y="153.7">I/O1</text>
<text x="90" y="151.6">I/O2</text>
<text x="97.7" y="154.8">7</text>
<text x="97.7" y="152.7">8</text>
<text x="97.7" y="150.6">9</text>
<text x="157.1" y="155.2" transform="rotate(-90 157.1 155.2)">2</text>
<text x="222.2" y="150.6">A</text>
<text x="227.9" y="151.6">1</text>
<text x="230.8" y="151.6">2</text>
<text x="236" y="150.6">K</text>
<text x="75.9" y="161.1">1</text>
<text x="75.9" y="159">2</text>
<text x="75.9" y="156.9">3</text>
<text x="81.1" y="160">A1</text>
<text x="81.1" y="157.9">A2</text>
<text x="26.9" y="166.3">A</text>
<text x="74.9" y="167.3">17</text>
<text x="75.9" y="165.2">6</text>
<text x="81.1" y="162.1">A0</text>
<text x="81.1" y="166.3">CE</text>
<text x="89.3" y="164.2">VDD</text>
<text x="89.3" y="166.3">VDD</text>
<text x="97.7" y="163.2">11</text>
<text x="97.7" y="165.2">33</text>
<text x="189.9" y="165.2">Title</text>
<text x="263.7" y="166.3">A</text>
<text x="74.9" y="169.4">41</text>
<text x="74.9" y="171.5">39</text>
<text x="74.9" y="173.6">40</text>
<text x="81.1" y="168.4">WE</text>
<text x="81.1" y="170.5">OE</text>
<text x="81.1" y="172.6">LB</text>
<text x="90" y="172.6">VSS</text>
<text x="97.7" y="171.5">12</text>
<text x="97.7" y="173.6">34</text>
<text x="189.9" y="171.5">Size</text>
<text x="200.4" y="171.5">Number</text>
<text x="242.3" y="171.5">Revision</text>
<text x="55.2" y="179.9">1</text>
<text x="81.1" y="174.7">UB</text>
<text x="90" y="174.7">VSS</text>
<text x="115.3" y="179.9">2</text>
<text x="175.5" y="179.9">3</text>
<text x="189.9" y="177.8">Date:</text>
<text x="189.9" y="179.9">File:</text>
<text x="191" y="174.7">A4</text>
<text x="199.4" y="179.9">F:\浩宇电子\HY-STM32_Core144\HY-STM32_Core144.Ddb</text>
<text x="199.4" y="177.8">20-Jun-2011</text>
<text x="231.9" y="179.9">Drawn By:</text>
<text x="231.9" y="177.8">Sheet</text>
<text x="235.6" y="179.9">4</text>
<text x="237.8" y="177.8">of</text>
</g>
<g font-size="1.9" fill="#f00">
<text x="52.6" y="35.3">A[0..22]</text>
<text x="52.6" y="45.8">D[0..15]</text>
<text x="69.4" y="52.1">A21</text>
<text x="103" y="52.1">D15</text>
<text x="138.6" y="52.1">A22</text>
<text x="174.2" y="52.1">D15</text>
<text x="69.4" y="58.4">A18</text>
<text x="69.4" y="56.3">A19</text>
<text x="69.4" y="54.2">A20</text>
<text x="103" y="58.4">D12</text>
<text x="103" y="56.3">D13</text>
<text x="103" y="54.2">D14</text>
<text x="138.6" y="58.4">A19</text>
<text x="138.6" y="56.3">A20</text>
<text x="138.6" y="54.2">A21</text>
<text x="174.2" y="58.4">D12</text>
<text x="174.2" y="56.3">D13</text>
<text x="174.2" y="54.2">D14</text>
<text x="69.4" y="64.7">A15</text>
<text x="69.4" y="62.6">A16</text>
<text x="69.4" y="60.5">A17</text>
<text x="103" y="64.7">D9</text>
<text x="103" y="62.6">D10</text>
<text x="103" y="60.5">D11</text>
<text x="138.6" y="64.7">A16</text>
<text x="138.6" y="62.6">A17</text>
<text x="138.6" y="60.5">A18</text>
<text x="174.2" y="64.7">D9</text>
<text x="174.2" y="62.6">D10</text>
<text x="174.2" y="60.5">D11</text>
<text x="211.9" y="64.7">D5</text>
<text x="211.9" y="62.6">D6</text>
<text x="211.9" y="60.5">D7</text>
<text x="69.4" y="71">A12</text>
<text x="69.4" y="68.9">A13</text>
<text x="69.4" y="66.8">A14</text>
<text x="103" y="71">D6</text>
<text x="103" y="68.9">D7</text>
<text x="103" y="66.8">D8</text>
<text x="138.6" y="71">A13</text>
<text x="138.6" y="68.9">A14</text>
<text x="138.6" y="66.8">A15</text>
<text x="174.2" y="71">D6</text>
<text x="174.2" y="68.9">D7</text>
<text x="174.2" y="66.8">D8</text>
<text x="211.9" y="71">D2</text>
<text x="211.9" y="68.9">D3</text>
<text x="211.9" y="66.8">D4</text>
<text x="69.4" y="77.3">A9</text>
<text x="69.4" y="75.2">A10</text>
<text x="69.4" y="73.1">A11</text>
<text x="103" y="77.3">D3</text>
<text x="103" y="75.2">D4</text>
<text x="103" y="73.1">D5</text>
<text x="138.6" y="77.3">A10</text>
<text x="138.6" y="75.2">A11</text>
<text x="138.6" y="73.1">A12</text>
<text x="174.2" y="77.3">D3</text>
<text x="174.2" y="75.2">D4</text>
<text x="174.2" y="73.1">D5</text>
<text x="211.9" y="75.2">D0</text>
<text x="211.9" y="73.1">D1</text>
<text x="69.4" y="83.5">A6</text>
<text x="69.4" y="81.4">A7</text>
<text x="69.4" y="79.4">A8</text>
<text x="103" y="83.5">D0</text>
<text x="103" y="81.5">D1</text>
<text x="103" y="79.4">D2</text>
<text x="138.6" y="83.5">A7</text>
<text x="138.6" y="81.5">A8</text>
<text x="138.6" y="79.4">A9</text>
<text x="174.2" y="83.5">D0</text>
<text x="174.2" y="81.5">D1</text>
<text x="174.2" y="79.4">D2</text>
<text x="203.6" y="79.4">A16</text>
<text x="203.6" y="81.4">A17</text>
<text x="205.7" y="83.5">FSMC_NWE</text>
<text x="69.4" y="89.8">A3</text>
<text x="69.4" y="87.7">A4</text>
<text x="69.4" y="85.6">A5</text>
<text x="138.6" y="89.8">A4</text>
<text x="138.6" y="87.7">A5</text>
<text x="138.6" y="85.6">A6</text>
<text x="197.3" y="87.7">FSMC_NCE2</text>
<text x="205.7" y="85.6">FSMC_NOE</text>
<text x="69.4" y="94">A1</text>
<text x="69.4" y="91.9">A2</text>
<text x="138.6" y="94">A2</text>
<text x="138.6" y="91.9">A3</text>
<text x="209.8" y="94">NAND_CS</text>
<text x="58.9" y="98.2">PSRAM_CS</text>
<text x="69.4" y="96.1">A0</text>
<text x="138.6" y="98.2">A0</text>
<text x="138.6" y="96.1">A1</text>
<text x="230.8" y="98.2">FSMC_INT2</text>
<text x="50.5" y="102.4">FSMC_NE2</text>
<text x="50.5" y="104.5">FSMC_NWE</text>
<text x="50.5" y="106.6">FSMC_NOE</text>
<text x="132.3" y="102.4">FSMC_NWE</text>
<text x="132.3" y="106.6">FSMC_NWAIT17</text>
<text x="132.3" y="104.5">RESET</text>
<text x="50.5" y="108.7">FSMC_NBL1</text>
<text x="50.5" y="110.8">FSMC_NBL0</text>
<text x="132.3" y="108.7">FSMC_NOE</text>
<text x="132.3" y="110.8">NOR_CS</text>
<text x="113.4" y="117.1">FSMC_NE3</text>
<text x="69.4" y="125.4">A17</text>
<text x="69.4" y="123.3">A18</text>
<text x="103" y="125.4">D14</text>
<text x="103" y="123.3">D15</text>
<text x="69.4" y="131.7">A14</text>
<text x="69.4" y="129.6">A15</text>
<text x="69.4" y="127.5">A16</text>
<text x="103" y="131.7">D11</text>
<text x="103" y="129.6">D12</text>
<text x="103" y="127.5">D13</text>
<text x="69.4" y="135.9">A12</text>
<text x="69.4" y="133.8">A13</text>
<text x="103" y="135.9">D9</text>
<text x="103" y="133.8">D10</text>
<text x="69.4" y="142.2">A9</text>
<text x="69.4" y="140.1">A10</text>
<text x="69.4" y="138">A11</text>
<text x="103" y="142.2">D6</text>
<text x="103" y="140.1">D7</text>
<text x="103" y="138">D8</text>
<text x="69.4" y="148.5">A6</text>
<text x="69.4" y="146.4">A7</text>
<text x="69.4" y="144.3">A8</text>
<text x="103" y="148.5">D3</text>
<text x="103" y="146.4">D4</text>
<text x="103" y="144.3">D5</text>
<text x="69.4" y="154.8">A3</text>
<text x="69.4" y="152.7">A4</text>
<text x="69.4" y="150.6">A5</text>
<text x="103" y="154.8">D0</text>
<text x="103" y="152.7">D1</text>
<text x="103" y="150.6">D2</text>
<text x="69.4" y="161.1">A0</text>
<text x="69.4" y="159">A1</text>
<text x="69.4" y="156.9">A2</text>
<text x="63.1" y="165.2">PSRAM_CS</text>
</g>
<g font-size="1.9" fill="#800000">
<text x="40.1" y="36.4">A[0..22]</text>
<text x="40.1" y="46.9">D[0..15]</text>
<text x="184.7" y="88.8">FSMC_NCE2</text>
<text x="216.8" y="99.3">FSMC_INT2</text>
<text x="38.4" y="105.5">FSMC_NWE</text>
<text x="38.8" y="107.6">FSMC_NOE</text>
<text x="39.2" y="103.4">FSMC_NE2</text>
<text x="116.2" y="107.6">FSMC_NWAIT</text>
<text x="122.4" y="105.5">RESET</text>
<text x="38" y="109.7">FSMC_NBL1</text>
<text x="38" y="111.8">FSMC_NBL0</text>
<text x="102.1" y="118.1">FSMC_NE3</text>
</g>
<g font-size="1.9" fill="#000080">
<text x="79.9" y="50">U2</text>
<text x="149.1" y="50">U3</text>
<text x="222.4" y="58.4">U4</text>
<text x="245.5" y="68.7">104</text>
<text x="247.6" y="66.6">C20</text>
<text x="253.8" y="68.7">104</text>
<text x="255.9" y="66.6">C21</text>
<text x="245.3" y="82.7">R12</text>
<text x="245.3" y="84.4">10K</text>
<text x="52.4" y="95.3">R10</text>
<text x="203.3" y="93.2">R11</text>
<text x="209.6" y="91.1">R31</text>
<text x="213.8" y="90.7">0R</text>
<text x="222.4" y="91.9">K9F1G08UOB</text>
<text x="245.3" y="91.1">R13</text>
<text x="245.3" y="92.8">10K</text>
<text x="52.4" y="96.9">10K</text>
<text x="60.8" y="101.6">R30</text>
<text x="65" y="101.1">0R</text>
<text x="113.4" y="98">C23</text>
<text x="113.4" y="100.1">104</text>
<text x="203.3" y="96.9">10K</text>
<text x="105" y="102.2">C22</text>
<text x="105" y="104.3">104</text>
<text x="60.8" y="112">R14</text>
<text x="174.2" y="112.7">104</text>
<text x="176.3" y="110.6">C24</text>
<text x="182.6" y="112.7">104</text>
<text x="184.7" y="110.6">C25</text>
<text x="220.3" y="110.8">U7</text>
<text x="220.3" y="112.9">RT9166-1.8</text>
<text x="60.8" y="115.8">10K</text>
<text x="79.9" y="117.1">MT45W4MW16PCGA</text>
<text x="123.7" y="116.2">R32</text>
<text x="123.7" y="120">0R</text>
<text x="149.1" y="119.1">M29W128FH</text>
<text x="218.2" y="118.9">C33</text>
<text x="239.2" y="118.9">C34</text>
<text x="79.9" y="121.2">U5</text>
<text x="133.1" y="123.1">R15</text>
<text x="133.1" y="125.2">10K</text>
<text x="137.3" y="123.1">R16</text>
<text x="137.3" y="125.2">10K</text>
<text x="141.5" y="123.1">R17</text>
<text x="141.5" y="125.2">10K</text>
<text x="145.7" y="123.1">R18</text>
<text x="145.7" y="125.2">10K</text>
<text x="218.2" y="121">475</text>
<text x="239.2" y="121">475</text>
<text x="224.3" y="133">R33</text>
<text x="224.3" y="136.8">0R</text>
<text x="149.1" y="142.2">U6</text>
<text x="228.7" y="138">NA</text>
<text x="218" y="149.7">R38</text>
<text x="226.4" y="146.8">LD2</text>
<text x="132.3" y="150.2">C29</text>
<text x="132.3" y="152">106</text>
<text x="140.7" y="150.4">C26</text>
<text x="140.7" y="152.5">104</text>
<text x="149.1" y="152.7">CAT6219</text>
<text x="172.1" y="152.3">C35</text>
<text x="172.1" y="154.1">103</text>
<text x="182.6" y="152.5">C30</text>
<text x="182.6" y="154.6">106</text>
<text x="218" y="153.5">1K</text>
<text x="224.3" y="154.6">PWR_LED</text>
<text x="79.9" y="177.8">IS62WV51216BLL</text>
</g>
<g font-size="1.9" fill="#00f">
<text x="252.4" y="60.5">3V3</text>
<text x="254.3" y="86.7">3V3</text>
<text x="195.8" y="95.1">3V3</text>
<text x="44.9" y="99.3">3V3</text>
<text x="101.5" y="96.1">3V3</text>
<text x="181.1" y="104.5">3V3</text>
<text x="53.3" y="113.9">3V3</text>
<text x="214.7" y="112.9">3V3</text>
<text x="137.1" y="129.6">3V3</text>
<text x="216.8" y="134.9">3V3</text>
<text x="129.2" y="142.2">5V</text>
<text x="210.5" y="151.6">3V3</text>
<text x="105.5" y="164.2">3V3</text>
</g>
<g font-size="1.9" fill="#ee0e22">
<text x="109.9" y="91.9">1V8</text>
<text x="235.6" y="112.9">1V8</text>
<text x="233.3" y="134.9">1V8</text>
<text x="179" y="142.2">3V3</text>
<text x="63.1" y="167.3">FSMC_NWE</text>
<text x="63.1" y="171.5">FSMC_NBL0</text>
<text x="63.1" y="173.6">FSMC_NBL1</text>
<text x="63.1" y="169.4">FSMC_NOE</text>
</g>
</svg>
